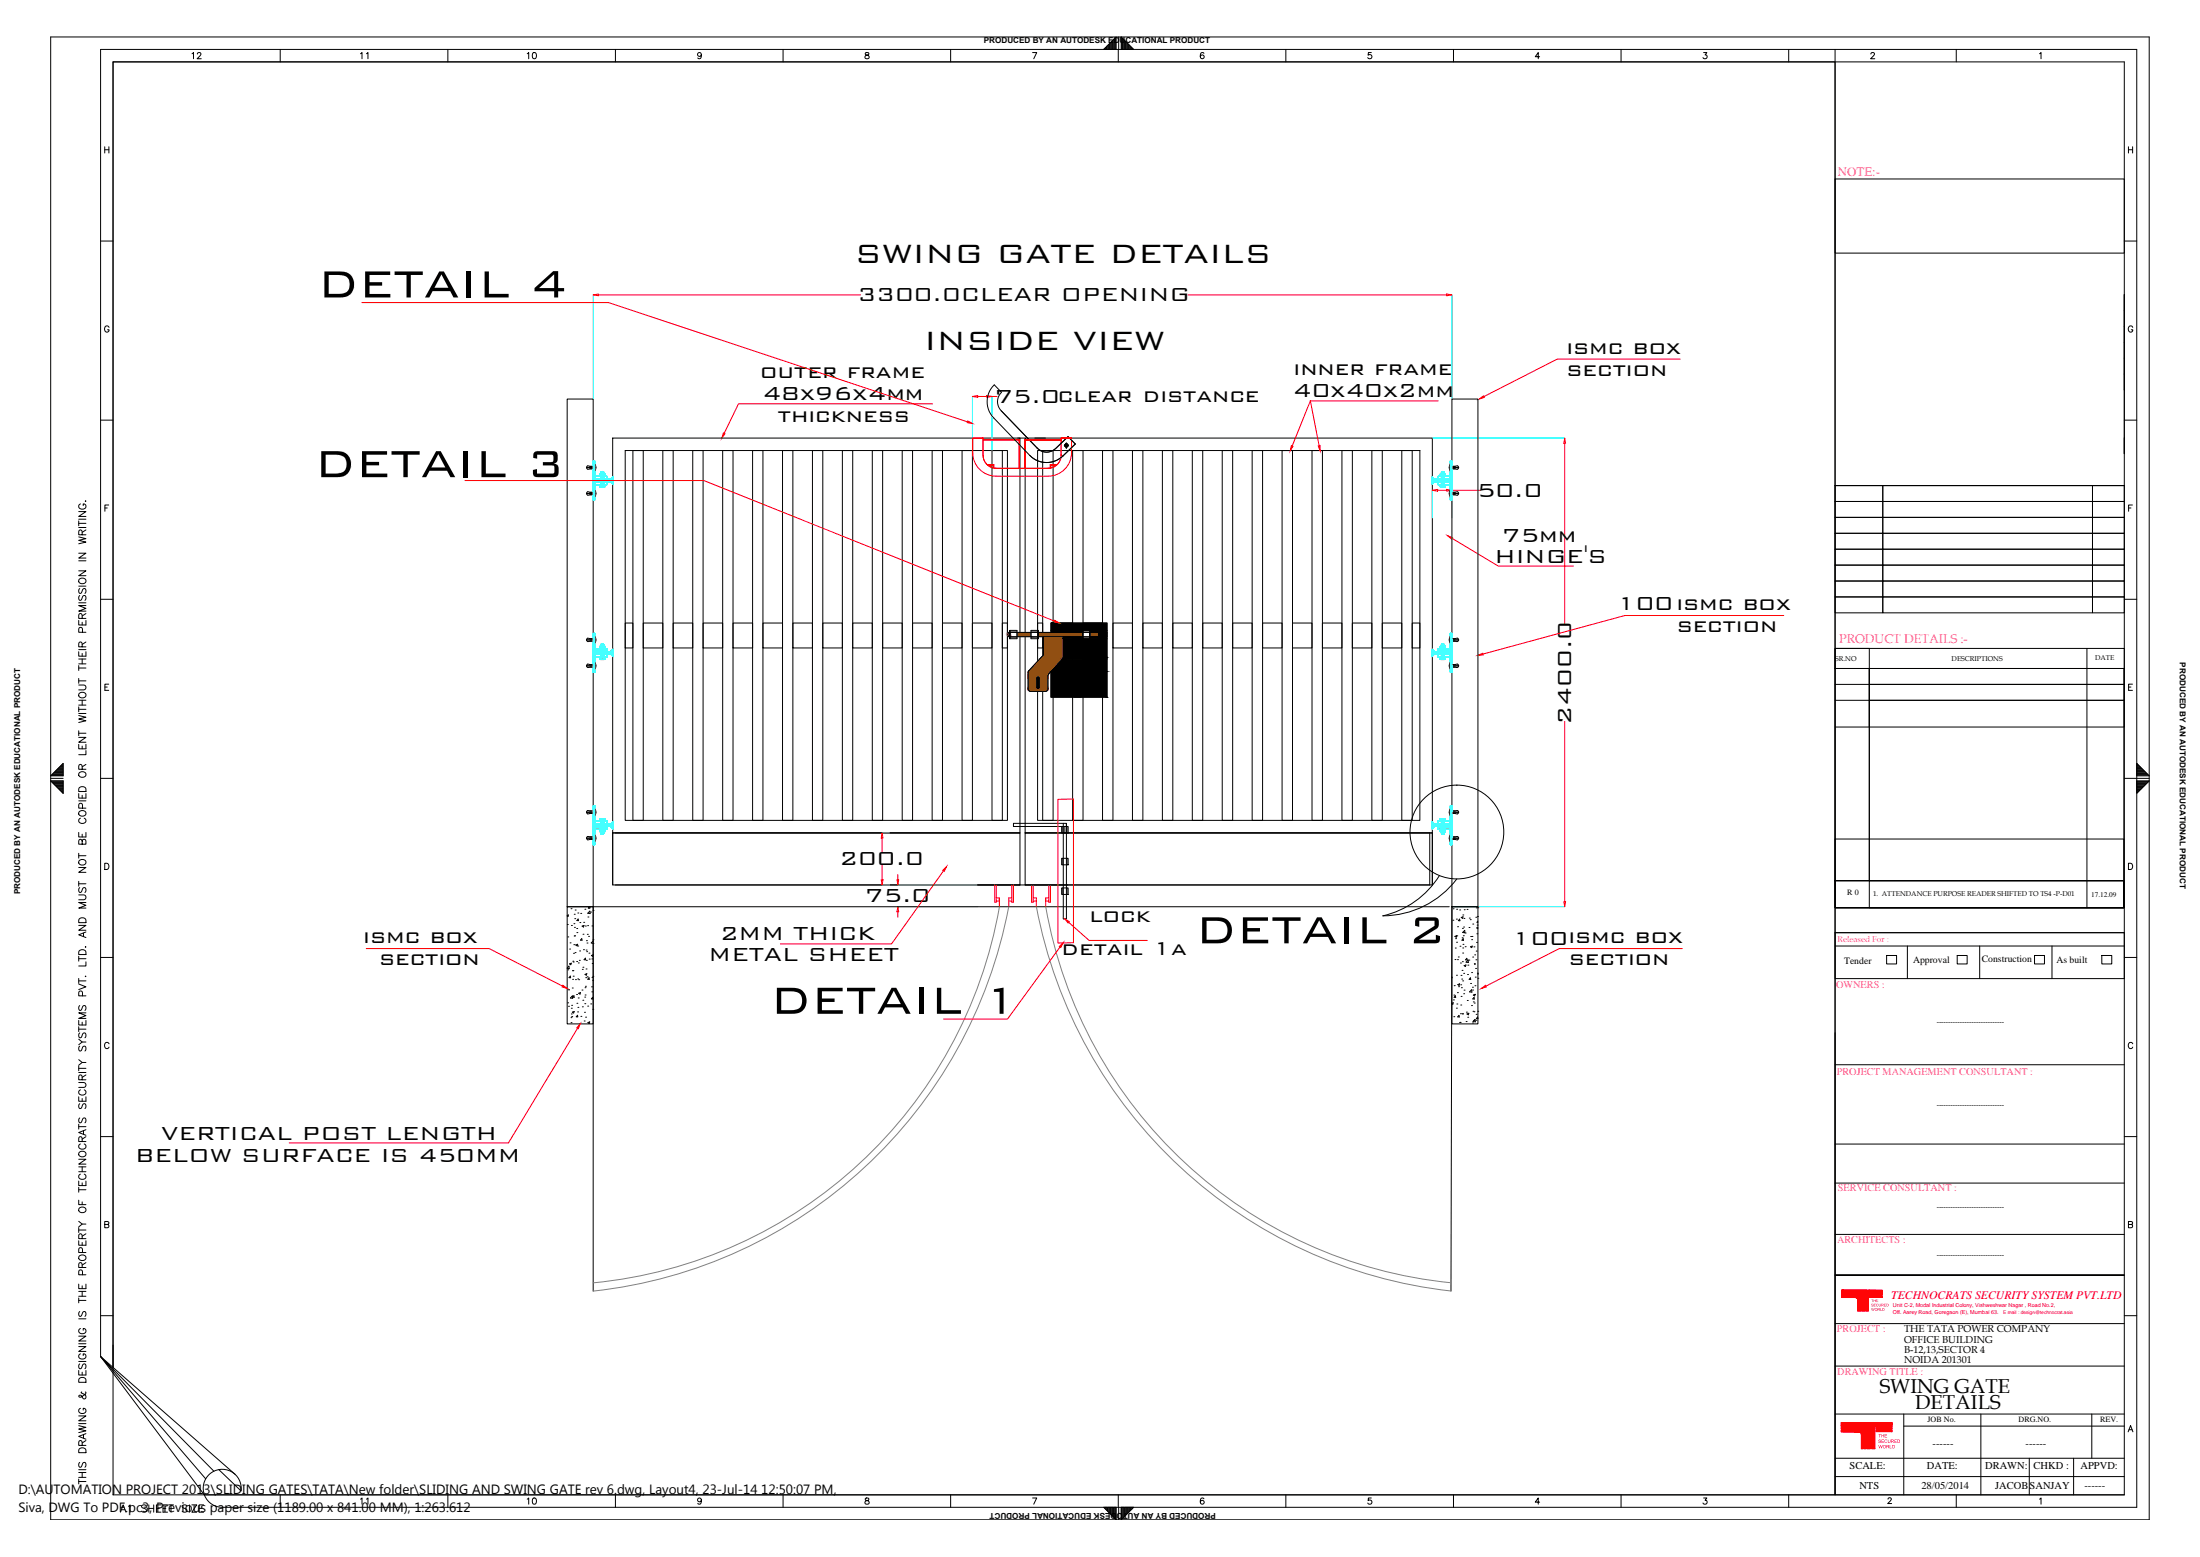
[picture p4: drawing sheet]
<svg xmlns="http://www.w3.org/2000/svg" width="1189mm" height="841mm" viewBox="0 0 1189 841" stroke-linecap="round" stroke-linejoin="round" font-family="sans-serif">
<!-- layer: 0 -->
<path d="M321 159v57M785 159v57M525 214v29M536 214v29M774 237h72M774 265v15M785 265v15M477 450h4M477 478h4M485 478h43M485 490h43M785 490h61" fill="none" stroke="#0ff" stroke-width=".54"/>
<g fill="none" stroke="#f00" stroke-width=".54">
<path d="M321 159h2v1zM323 159h142M642 159h140M782 159h3l-3 1zM196 163h133l194 65M908 194h-67l-39 20M504 218h-105l-8 16M525 214h3v1zM528 214h5M533 214h3l-3 1zM536 214h3M708 217h69"/>
<path d="M708 217l5 24M708 217l-10 24M846 237v2h-1zM846 239v98M251 260h129l190 75M774 265l3-1v1zM777 265h5M782 264l3 1h-3zM785 265h15M785 291l25 15h40M964 332h-86l-77 21M846 390v97"/>
<path d="M572 432h8v77h-8zM477 450v3h-1zM477 453v7M476 475h1v3zM477 467v8M485 475h1l-1 3zM485 472v3M510 470l-28 40h-60M485 490l1 3h-1zM485 493v2M578 498l11 10h31M845 487h1v3z"/>
<path d="M198 512h66l40 21M573 511l-29 39h-34M909 512h-66l-40 21M312 555l-37 62h-119"/>
</g>
<g fill="#f00" stroke="#f00" stroke-width=".54">
<path d="M391 234h1l-2 3z"/>
<path d="M712 241h1v3z"/>
<path d="M698 241h1l-2 3z"/>
<path d="M782 289l3 1-1 1z"/>
<path d="M511 468l-1 3-1-1z"/>
<path d="M799 354l2-1v1z"/>
<path d="M575 496l3 2-1 1z"/>
<path d="M799 216l3-2v1z"/>
<path d="M800 534l3-2v1z"/>
<path d="M304 532l2 2-2-1z"/>
<path d="M572 511l3-2-2 3z"/>
<path d="M523 227l2 2-2-1z"/>
<path d="M314 553l-2 3v-1z"/>
<path d="M570 335l2 2-2-1z"/>
</g>
<g fill="none" stroke="#000" stroke-width=".54">
<path d="M27 20h1134v801h-1134zM605 20v7M606 20l7 7h-7zM104 29l1-1v4M107 29v-1l2 1-2 3h2M151 27v6M195 29l1-1v4M198 29l1-1v4M242 27v6M285 29l1-1v4M288 29a1.5 1.5 0 0 1 2 1 1.5 1.5 0 0 1-2 2v-2zM333 27v6"/>
<path d="M379 29a1 1 0 0 1-1 1 1 1 0 0 1-1-1 1 1 0 0 1 2 0v3l-2-1M423 27v6M468 29a1.9 1.9 0 0 1 2 2h-2a1.9 1.9 0 0 1 2-2h-1zM514 27v6M558 28h2l-1 4M596 27l7-7v7M597 26v1M598 25v2M599 24v3M600 24v3M600 23v4M601 22v5"/>
<path d="M602 22v5M602 21v6M603 20v7M604 27v6M606 20v7M607 21v6M608 22v5M609 23v4M610 24v3M611 25v2M612 26v1M651 29h-1a1.5 1.5 0 0 0-2 1 1.6 1.6 0 0 0 3 1 1.1 1.1 0 0 0-1-1 1.1 1.1 0 0 0-1 1"/>
<path d="M695 27v6M741 28h-2v2a1.2 1.2 0 0 1 2 0 1.2 1.2 0 0 1 0 2 1.2 1.2 0 0 1-2-1M785 27v6M832 31h-2l1-3v4M876 27v6M921 28h1l-1 2a1.1 1.1 0 0 1 1 1 1.1 1.1 0 0 1-2 0M967 27v6M1011 29l1-1 1 1-2 3h2M1057 27v6M1102 29l1-1v4M57 79v4M59 79v4"/>
<path d="M1150 79v4M1152 79v4M57 81h2M992 97h156v40h-156zM1150 81h2M54 130h7M1148 130h7M1148 159v9zM59 177a1.2 1.2 0 0 0-1-1 1.2 1.2 0 0 0-1 1v1a1.2 1.2 0 0 0 1 1 1.2 1.2 0 0 0 1-1h-1M1148 168v8zM1148 176v9zM1153 177a1.2 1.2 0 0 0-2-1 1.2 1.2 0 0 0-1 1v1a1.2 1.2 0 0 0 1 1 1.2 1.2 0 0 0 2-1h-1"/>
<path d="M1148 185v8zM1148 193v9zM306 216h15v274h-15zM785 216h14v274h-14zM1148 202v9zM1148 211v34v-8M54 227h7M331 237h220v213h-220zM541 222l20 20M550 237h4M554 237h220v213h-220zM559 237h6"/>
<path d="M576 239v3M1148 227h7M328 260h3M338 243h206v200h-206zM342 243h6v200h-6zM358 243h6v200h-6zM374 243h6v200h-6zM391 243h5v200h-5zM407 243h5v200h-5zM423 243h5v200h-5zM439 243h6v200h-6zM455 243h6v200h-6z"/>
<path d="M471 243h6v200h-6zM488 243h5v200h-5zM504 243h5v200h-5zM520 243h5v200h-5zM536 243h6v200h-6zM561 242l-20-20a7 7 0 0 1 0-10l-4-4a13 13 0 0 0 0 18l19 20a13 13 0 0 0 18 0M561 242a7 7 0 0 0 9 0l7-6 4 4-7 6M561 243h206v200h-206zM563 243h6v200h-6zM575 241h2M580 243h5v200h-5zM596 243h5v200h-5z"/>
<path d="M612 243h6v200h-6zM628 243h6v200h-6zM644 243h6v200h-6zM660 243h6v200h-6zM677 243h5v200h-5zM693 243h5v200h-5zM709 243h6v200h-6zM725 243h6v200h-6zM741 243h6v200h-6zM758 243h5v200h-5zM774 260h3M43 276h3l-3 3h3"/>
<path d="M43 272a1.5 1.5 0 0 0 0 2 1.5 1.5 0 0 0 1 1h1a1.4 1.4 0 0 0 1-1 1.4 1.4 0 0 0-1-2v1M46 271h.1M57 274h1M59 273h-2v3M992 262h25h-25M992 262h25v9h-25zM992 271h25v8h-25zM992 279h25v9h-25zM1017 262h114h-114M1017 262h114v9h-114zM1017 271h114v8h-114zM1017 279h114v9h-114z"/>
<path d="M1131 262h17h-17M1131 262h17v9h-17zM1131 271h17v8h-17zM1131 279h17v9h-17zM1150 274h2M1152 273h-2v3M43 299h3l-3 2h3M43 290l3 1-3 1 3 1-3 1M43 281v3M43 285h3M43 283h3M43 280h3"/>
<path d="M44 289v-2l-1-1v1v2h3M46 286l-2 2M992 288h25v9h-25zM992 297h25v8h-25zM1017 288h114v9h-114zM1017 297h114v8h-114zM1131 288h17v9h-17zM1131 297h17v8h-17zM43 308h3l-3 3h3M43 317h3M43 303h3M43 318v1v2l1-1 1-2 1 1v2"/>
<path d="M992 305h25v9h-25zM992 314h25v8h-25zM1017 305h114v9h-114zM1017 314h114v8h-114zM1131 305h17v9h-17zM1131 314h17v8h-17zM43 335v3h3v-3M43 326h3M43 322v1v1h1l1-2 1 1v1M44 334v-2h-1v2h3M44 336v2M46 327h-3l3 2-3 1h3"/>
<path d="M46 331l-2 2M54 324h7M338 337h4v13h-4zM348 337h10v13h-10zM364 337h10v13h-10zM380 337h11v13h-11zM396 337h11v13h-11zM412 337h11v13h-11zM428 337h11v13h-11zM445 337h10v13h-10zM461 337h10v13h-10zM477 337h11v13h-11z"/>
<path d="M493 337h11v13h-11zM509 337h11v13h-11zM525 337h11v13h-11zM542 337h2v13h-2zM561 337h2v13h-2zM569 337h11v13h-11zM585 337h11v13h-11zM601 337h11v13h-11zM618 337h10v13h-10zM634 337h10v13h-10zM650 337h10v13h-10zM666 337h11v13h-11z"/>
<path d="M682 337h11v13h-11zM698 337h11v13h-11zM715 337h10v13h-10zM731 337h10v13h-10zM747 337h11v13h-11zM763 337h4v13h-4zM992 322h25v9h-25zM1017 322h114v9h-114zM1131 322h17v9h-17zM1148 324h7M43 352v2h3v-2M43 360v2"/>
<path d="M43 359h3M43 356h3M43 351h3M44 349v-2h-1v2h3M44 353v1M44 356v3M45 342l-1-3h-1v3h3M46 347l-2 1M328 353h3M774 353h3M992 350h156v11h-156zM992 350h18v11h-18z"/>
<path d="M1128 350v140M43 370h2l1 1v1l-3 1M43 366v3M43 378h3M43 368h3M43 361h3M44 378v3M57 371h1M59 370h-2v3h2M992 361h18v115h-18zM1010 361h138v115h-138zM1150 371h2"/>
<path d="M1152 370h-2v3h2M43 398h3l-3 3h3M43 386l3 1-3 1 3 1-3 1M43 382v2M43 395v2M43 396h3M43 385h3M43 383h3M43 381h3M27 419l7-7v7zM28 419h6M28 418h6"/>
<path d="M29 418h5M29 417h5M30 417h4M30 416h4M31 416h3M31 415h3M32 415h2M32 414h2M33 414h1M33 413h1M34 413h.1M43 402v2h3v-2"/>
<path d="M44 416v-3h-1v1v2h3M44 403v1M46 405v3h-3M46 413l-2 1M1155 412l6 7h-6zM1155 419h6M1155 416h3M1155 415h3M1155 415h2M1155 414h2M1155 414h1M1155 413h1"/>
<path d="M1155 413h.1M1155 416h4M1155 417h4M1155 417h5M1155 418h5M1155 418h6M27 420h7M27 422h7v7zM28 422h6M28 423h6M29 423h5M29 424h5"/>
<path d="M30 424h4M30 425h4M31 425h3M31 426h3M32 426h2M32 427h2M33 427h1M33 428h1M34 428h.1M43 429v2h3v-2M43 433h3M43 439a1.8 1.8 0 0 1 2-1 1.8 1.8 0 0 1 1 2 1.9 1.9 0 0 1-2 1 1.9 1.9 0 0 1-1-2z"/>
<path d="M43 426a2.2 2.2 0 0 1 3 0v2h-3zM44 430v1M45 437l-1-3h-1v3h3M54 420h7M1148 420h13M1155 422h6l-6 7zM1155 425h3M1155 424h4M1155 424h5M1155 423h5M1155 422h6M1155 426h3"/>
<path d="M1155 426h2M1155 427h1M1155 428h.1M1155 425h4M43 450v2h3v-2M43 442a1.5 1.5 0 0 0 0 2 1.5 1.5 0 0 0 1 1h1a1.5 1.5 0 0 0 1-1 1.5 1.5 0 0 0 0-2M44 454l1-1 1 1v2h-3v-2h1v2M44 451v1M328 446h3M331 450h220v28h-220zM331 450v28M332 450h219"/>
<path d="M554 450h220v28h-220zM554 450h219v28h-441M574 446h3v4h-3zM574 446v4M575 446h-27v-1h28v1M575 445v51h1v-51M575 446v4M577 446v4M774 446h3M774 450v28M992 453h156v23h-156zM43 469h3l-3 2h3"/>
<path d="M43 461v3M43 476v3M43 477h3M43 462h3M43 479v1v2h1l1-3 1 1v2M57 466h1a1.8 1.8 0 0 1 1 2 1.8 1.8 0 0 1-1 2h-1zM574 464h3v3h-3zM574 480h3v3h-3zM574 464v3M574 480v3M577 464v3M577 480v3"/>
<path d="M992 476v14h156v-14h-156h156v14h-156zM1010 476h138v14h-138zM1150 466h1a1.8 1.8 0 0 1 1 2 1.8 1.8 0 0 1-1 2h-1zM43 500h3l-3 2h3M43 483h2l1 1v2h-3M43 497a2.2 2.2 0 0 1 3 0v1h-3zM46 487h-3l3 2-3 2h3M306 490h15v63h-15zM306 494h1v1h-1M307 499h.1M309 491h.1M309 500h.1"/>
<path d="M310 499h.1M310 494h.1M311 496h.1M311 492h.1M312 493h.1M312 496l1 1h-1zM313 498h.1M314 493h.1M315 498h.1M316 491h.1M318 500h.1M318 495h.1"/>
<path d="M318 491h.1M319 492v2l-1-1zM319 490h-1l1 1v-1M319 493h.1M320 492h.1M321 490h462M321 490v207M785 490h14v63h-14zM785 490l-1 207M785 497h.1M785 491h.1M787 496h.1"/>
<path d="M787 491h.1M789 496v1h-1zM789 492h.1M790 496l1-1-1 1zM790 494h.1M791 496h.1M791 491h.1M793 491h.1M794 496h.1M795 497h.1M796 499h.1M798 495h.1"/>
<path d="M798 490h.1M798 500h.1M799 490h.1M799 498h-1h1M43 517v2M43 518h3M43 514a2.2 2.2 0 0 1 3 0v2h-3zM45 504v2M46 511h.1M46 520v2h-3M46 503l-3 2 3 1M54 517h7"/>
<path d="M307 506h.1M308 513h.1M308 509h.1M310 519h.1M310 520h.1M310 515h.1M310 510h.1M310 506h.1M310 501h.1M311 505h.1M311 515h.1M311 510h1v1z"/>
<path d="M312 519h.1M312 502h.1M312 504h.1M312 511h.1M313 519h.1M313 514h.1M314 507l1 1h-1zM315 500h1l-1 1zM315 505h.1M315 513h.1M316 500h.1M316 518h.1"/>
<path d="M317 513h.1M317 519h.1M317 508h.1M317 514h.1M317 509h.1M317 505h.1M318 506h.1M318 515h.1M318 518h.1M320 516h1l-1 1zM320 518h.1M320 500h.1"/>
<path d="M320 510h.1M320 508h.1M321 508l-2 1 2 1M786 506l1-1v1zM786 518h.1M786 512h.1M787 507h.1M787 509h.1M787 506h.1M788 518h.1M788 501h.1M788 517h.1"/>
<path d="M789 511h.1M790 507h.1M790 519h.1M790 501h.1M790 515h.1M790 512h.1M791 510h.1M791 507v1h-1zM791 505h.1M791 501h.1M792 503v1h-2zM792 504h.1"/>
<path d="M792 511h.1M793 518h-1zM793 519v1h-1zM794 519h.1M794 501h.1M795 511h1l-1 1zM795 506h.1M795 508h.1M796 517h.1M797 511h.1M797 516h.1M798 518h.1"/>
<path d="M798 514h.1M798 509h.1M798 504h.1M799 501h-1l1 1M992 504h156v25h-156zM992 504h156M992 511h156M1020 516h5v5h-5zM1031 511v18M1058 516h5v5h-5zM1070 511v18M1099 516h6v5h-6z"/>
<path d="M1109 511v18M1136 516h5v5h-5zM1148 517h7M43 532l3 1-3 2M43 529v2M43 530h3M45 538l-1-2-1-1v3h3M46 527h.1M306 523l1-1 1 1h-2M307 524h.1M307 534h.1M307 535h.1"/>
<path d="M308 521l1-1-1 1zM308 527v1zM309 538h.1M309 534h.1M309 524h.1M309 538v1h-1zM309 529h.1M310 524h.1M310 527h.1M310 538v1h-1zM311 529h.1M312 537h.1"/>
<path d="M312 529h.1M312 539h.1M313 520h.1M313 529h.1M313 537l1-1-1 1zM314 535h.1M315 524h.1M315 522h.1M316 539h.1M316 534h.1M316 526h1v1zM316 537h.1"/>
<path d="M316 533h.1M317 528h.1M317 523h.1M318 528v1zM320 533h.1M320 536h.1M320 528h.1M320 520h.1M320 530h.1M320 539v1zM320 527h.1M785 528h.1"/>
<path d="M786 537h.1M786 532h.1M786 538l1 1h-1zM787 527h.1M788 536h.1M788 532l1-1-1 1zM788 533h.1M789 520h.1M789 532h.1M790 527h.1M790 538h.1M790 534h.1"/>
<path d="M790 529h.1M790 524h.1M790 530h.1M791 526h.1M791 537h.1M791 535h.1M791 522l1-1v1zM793 526h.1M793 521h.1M795 528v1h-1zM795 531h.1M795 525h.1"/>
<path d="M795 535v1h-1zM796 533h.1M796 535h.1M796 537h1v1zM797 539v1h-1zM797 521h.1M797 537h.1M797 532h.1M797 528h.1M797 523h.1M798 526h.1M799 528h.1"/>
<path d="M43 551v3h3v-3M43 555v2M43 556h3M43 558v2h1l1-2h1v1v2M43 543v1v2l1-1 1-2 1 1v2M44 552v2M46 547h-3l3 2-3 1h3M307 542h.1M307 544h.1M309 552h.1M309 550h.1M309 548h.1"/>
<path d="M309 545h.1M309 543h.1M309 549h.1M309 547l1-1v1zM312 542h.1M312 548v1h-1zM312 547h.1M312 544h.1M314 549h.1M315 544h.1M315 540h.1M316 552h.1"/>
<path d="M316 547h.1M316 542h.1M316 549h.1M318 543h.1M318 552h1l-1 1zM319 542h.1M320 545h.1M785 542h.1M785 540h.1M786 549h.1M787 545h.1M787 542h.1"/>
<path d="M788 548l1 1h-1zM789 552h.1M789 548h.1M789 543h.1M790 548h.1M792 552h.1M792 547h.1M793 548l1-1-1 1zM793 540h.1M793 549h.1M795 543h.1M796 553h.1"/>
<path d="M796 546h.1M796 541h.1M796 551h.1M797 547h.1M797 542h.1M797 551v1h-1zM798 551h.1M798 548h.1M798 549l1 1h-1zM799 546h.1M992 558v249h156M43 576v2"/>
<path d="M43 579h3M43 577h3M43 572l1 2M43 561l1 2M43 565v1v2l1-1 1-2h1v3M46 574h-2l-1 1M46 563h-2l-1 1M59 564a1.3 1.3 0 0 0-1-1 1.3 1.3 0 0 0-1 1v1a1.2 1.2 0 0 0 1 1 1.2 1.2 0 0 0 1 0M992 575h156M1153 564a1.3 1.3 0 0 0-2-1 1.3 1.3 0 0 0-1 1v1a1.2 1.2 0 0 0 1 1 1.2 1.2 0 0 0 2 0M43 592v3h3v-3M43 585h2l1 1v1h-3"/>
<path d="M43 596v2l1 1 1-2 1-1v1v2M43 589a1.5 1.5 0 0 0 0 1 1.5 1.5 0 0 0 1 2h1a1.5 1.5 0 0 0 1-2 1.5 1.5 0 0 0 0-1M44 583v-2h-1v2h3M44 593v2M46 581l-2 1M43 607v3M43 609h3M43 604v1v1h1l1-2 1 1v1M43 618a1.4 1.4 0 0 0 0 2 1.4 1.4 0 0 0 1 1h1a1.4 1.4 0 0 0 1-1 1.4 1.4 0 0 0 0-2M44 617v-3h-1v3h3M45 611v2M46 610l-3 2 3 1"/>
<path d="M46 614l-2 1M54 614h7M992 618h156M1148 614h7M43 638v2h3v-2M43 626h3l-3 3h3M43 633h3M43 630h3M43 634a1.4 1.4 0 0 0 0 2 1.4 1.4 0 0 0 1 1h1a1.4 1.4 0 0 0 1-1 1.4 1.4 0 0 0 0-2M44 630v3M44 639v1M992 639h156"/>
<path d="M43 648v3h3M43 641v3M43 660l1 1M43 643h3M44 649v2M43 670v3h3v-3M43 663v3M43 664h3M44 669v-2l-1-1v1v2h3M44 671v2M45 677l-1-3h-1v3h3M46 661h-2l-1 2"/>
<path d="M46 666l-2 2M57 661h2v-1h-2v3h2v-1l-1-1M992 667h156M1150 661h2v-1h-2v3h2v-1v-1M43 694v2h3v-2M43 698h3M44 685v-3h-1v3h3M44 695v1M44 698v2M45 689l-1-3h-1v3h3M46 682l-2 1M1148 689h-156h156"/>
<path d="M43 701v3M43 712h3M43 702h3M43 700h3M43 708v1v2h1l1-3 1 1v2M43 718a1.4 1.4 0 0 0 0 1 1.4 1.4 0 0 0 1 1h1a1.4 1.4 0 0 0 1-1 1.4 1.4 0 0 0-1-1v1M54 711h7M992 715h156M1148 711h7M43 727h3l-3 3h3M43 722h3l-3 2h3M43 735h3"/>
<path d="M43 726h3M43 737v1v1h1l1-2 1 1v1M43 731a1.4 1.4 0 0 0 0 2 1.4 1.4 0 0 0 1 1h1a1.4 1.4 0 0 0 1-1 1.4 1.4 0 0 0-1-2v1M54 733v-706h1101v787h-1035a10 10 0 0 1-10-10 10 10 0 0 1 11-10 10 10 0 0 1 9 11l-12-11M61 739v-706h1087v774M992 738h156M43 740v3h3v-3M43 745a2.2 2.2 0 0 1 3 0v2h-3zM44 752a2.4 2.4 0 0 1 2 3h-1l-2-1 1 1 2-2v-1M44 741v2M43 770l3 1-3 1 3 1-3 1M43 765h3l-3 2h3"/>
<path d="M43 769h3M43 761a1.4 1.4 0 0 0 0 1 1.4 1.4 0 0 0 1 2h1a1.4 1.4 0 0 0 1-2 1.4 1.4 0 0 0-1-1v1M45 775v2M46 774l-3 2 3 1M46 778l-2 1M992 764h156M1029 770h119M1029 764v43M1070 764v43M1130 764v24M1150 773l1-3 2 3M1151 772h1"/>
<path d="M43 799v3M43 798h3M43 795h3M43 794h3M43 790v1v2l1-1 1-2 1 1v2M43 782h3v3h-3zM44 781v-3h-1v1v2h3M44 795v3M116 795l-62-62 57 66M127 796l-73-63 56 74h1038M992 788h156M992 798h156"/>
<path d="M1097 788v19M1121 788v19M43 800h3M65 817l2-4 1 4M66 815h2M69 814l1-1v4M79 813h-1h-2l1 1 2 2-1 1-2-1M80 813v4M80 815h3M83 813v4M85 815h1M87 813h-2v4h2"/>
<path d="M88 815h2M91 813h-3v4h3M91 813h3M92 813v4M101 813h-1h-2l1 1 2 2-1 1-2-1M102 813v4M104 813h2l-2 4h2M108 815h1M110 813h-2v4h2M151 807v7M195 810l1-1v3M198 810l1-1v3"/>
<path d="M242 807v7M285 810l1-1v3M288 809a1.5 1.5 0 0 1 2 2 1.5 1.5 0 0 1-2 1v-1zM333 807v7M379 810a1 1 0 0 1-1 1 1 1 0 0 1-1-1 1 1 0 0 1 2 0v2h-2M423 807v7M468 809v1a1.9 1.9 0 0 1 2 2h-2a1.4 1.4 0 0 1 0-1 1.4 1.4 0 0 1 1-1v-1zM514 807v7M558 809h2l-1 3M596 814l7 7v-7M597 814v1M598 814v1"/>
<path d="M598 814v2M599 814v3M600 814v3M600 814v4M601 814v5M602 814v5M602 814v6M603 814v7M604 807v7M605 814v7M606 814h7l-7 7zM606 814v7"/>
<path d="M606 814v6M607 814v6M608 814v5M608 814v4M609 814v4M610 814v3M610 814v2M611 814v2M612 814v1M612 814h.1M651 810l-1-1a1.5 1.5 0 0 0-2 2 1.6 1.6 0 0 0 3 1 1.1 1.1 0 0 0-1-2 1.1 1.1 0 0 0-1 1M695 807v7"/>
<path d="M741 809h-2v2a1.2 1.2 0 0 1 2 0 1.2 1.2 0 0 1 0 1 1.2 1.2 0 0 1-2 0M785 807v7M832 811h-2l1-2v3M876 807v7M921 809h1l-1 1a1.1 1.1 0 0 1 1 2 1.1 1.1 0 0 1-2 0M967 807v7M1020 810l1-1 1 1-2 2h2M1057 807v7M1102 810l1-1v3"/>
<circle cx="576" cy="241" r=".9"/>
<circle cx="44" cy="314" r="1.8"/>
<circle cx="44" cy="375" r="1.8"/>
<circle cx="44" cy="418" r="1.8"/>
<circle cx="44" cy="466" r="1.8"/>
<circle cx="44" cy="623" r="1.8"/>
<circle cx="44" cy="654" r="1.8"/>
<circle cx="44" cy="679" r="1.8"/>
</g>
<!-- layer: a-text -->
<g fill="none" stroke="#000" stroke-width=".54">
<path d="M545 344h48M545 344v-1v-1h48l1 1-1 1M546 345v-4v4M546 341h4v4h-4M546 344h4M546 341h4M557 344h4M557 341h4M561 345v-4v4M561 341h-4v4h4M563 354l-7 9v9l1 1h8M564 344v9"/>
<path d="M564 353v1M568 342v-5h30v40h-30v-14M575 344v12l-9 9v7M585 344h4M585 341h4M589 345v-4v4M589 341h-4v4h4M560 366h2v5a.7 .7 0 0 1-1 1 .7 .7 0 0 1-1-1zM560 366h1v6h-1zM560 371h1M560 367h1M561 372v-6v6"/>
<path d="M566 372l-1 1M581 377h3"/>
</g>
<g fill="#954a00" stroke="#954a00" stroke-width=".54">
<path d="M589 342h5zM589 342h5z"/>
<path d="M545 342h1zM545 342h1z"/>
<path d="M589 342v1h5zM589 342h5v1z"/>
<path d="M545 342v1h1zM545 342h1v1z"/>
<path d="M589 343h5zM589 343h5z"/>
<path d="M545 343h1zM545 343h1z"/>
<path d="M589 343h5zM589 343h5z"/>
<path d="M545 343h1zM545 343h1z"/>
<path d="M589 343v1h4zM589 343h5l-1 1z"/>
<path d="M561 342v2h24zM561 342h24v2z"/>
<path d="M550 342v2h7zM550 342h7v2z"/>
<path d="M545 343l1 1zM545 343l1 1z"/>
<path d="M564 344v9h11zM564 344h11v9z"/>
<path d="M564 353v1h11zM564 353h11v1z"/>
<path d="M564 354h-1h12zM564 354h11z"/>
<path d="M563 354v1h12zM563 354h12v1z"/>
<path d="M562 356h13l-12-1zM563 355h12v1z"/>
<path d="M562 356h12zM562 356h13h-1z"/>
<path d="M562 356l-6 6h12zM562 356h12l-6 6z"/>
<path d="M556 362v1h12zM556 362h12v1z"/>
<path d="M556 363h11zM556 363h12h-1z"/>
<path d="M556 363v1h11zM556 363h11v1z"/>
<path d="M556 364v1h10zM556 364h11l-1 1z"/>
<path d="M556 365h10zM556 365h10z"/>
<path d="M556 365v1h10zM556 365h10v1z"/>
<path d="M561 366h5zM561 366h5z"/>
<path d="M556 366h5zM556 366h5z"/>
<path d="M561 366h5zM561 366h5z"/>
<path d="M556 366h4zM556 366h5z"/>
<path d="M562 366h4zM562 366h4z"/>
<path d="M556 366h4zM556 366h4z"/>
<path d="M562 366v5h4zM562 366h4v5z"/>
<path d="M556 366v5h4zM556 366h4v5z"/>
<path d="M562 371l4 1zM562 371l4 1z"/>
<path d="M560 366v6h1zM560 366h1v6z"/>
<path d="M556 371l4 1zM556 371l4 1z"/>
<path d="M562 372h4zM562 372h4z"/>
<path d="M556 372h5zM556 372h5z"/>
<path d="M561 372h5zM561 372h5z"/>
<path d="M556 372h5zM556 372h5z"/>
<path d="M556 372h10zM556 372h10z"/>
<path d="M556 372h10zM556 372h10z"/>
<path d="M556 372l10 1zM556 372h10z"/>
<path d="M556 373h10zM556 373h10z"/>
<path d="M556 373h9zM556 373h10z"/>
<path d="M557 373h8zM557 373h8z"/>
</g>
<g fill="#000" stroke="#000" stroke-width=".54">
<path d="M568 337v4h30zM568 337h30v4z"/>
<path d="M568 341v1h17zM568 341h17v1z"/>
<path d="M575 356h-1h24zM575 356h23z"/>
<path d="M575 355v1h23zM575 355h23v1z"/>
<path d="M575 344v1h10zM575 344h10v1z"/>
<path d="M575 345v10h23zM575 345h23v10z"/>
<path d="M589 341v1h9zM589 341h9v1z"/>
<path d="M589 344v1h9zM589 344h9v1z"/>
<path d="M594 343l-1 1h5zM594 343h4v1z"/>
<path d="M593 342h5zM593 342h5z"/>
<path d="M594 343h4zM594 343h4z"/>
<path d="M594 342v1h4zM594 342h4v1z"/>
<path d="M594 343h4zM594 343h4z"/>
<path d="M574 356l-6 7h30zM574 356h24v7z"/>
<path d="M568 363v14h30zM568 363h30v14z"/>
</g>
<path d="M538 478v9v-9M547 478v9h1v-9M557 478v9h1v-9M567 478v9h1v-9M538 485h2v2h-2M540 485v5M545 487h2M547 485h-2v5M558 485h2v5M558 487h2M565 485v5M567 485h-2v2h2" fill="none" stroke="#f00" stroke-width=".54"/>
<!-- layer: 0 -->
<path d="M540 490a247 247 0 0 1-219 203M545 490a257 257 0 0 1-224 207M560 490a257 257 0 0 0 224 207M565 490a247 247 0 0 0 219 203" fill="none" stroke="#808080" stroke-width=".54"/>
<!-- layer: DIM -->
<path d="M531 237h20v16M531 238h20v15M573 237h-19v16M573 238h-19v15M533 251h4v2M534 252h3v1M571 252h-3v1M571 251h-3v2" fill="none" stroke="#f00" stroke-width=".54"/>
<!-- layer: gate -->
<path d="M573 237h6M579 237h-6v9M579 237v9M526 246v-9h5v9M526 245a13 13 0 0 0 12 12h28a13 13 0 0 0 13-12M531 246a7 7 0 0 0 7 7h28a7 7 0 0 0 7-7" fill="none" stroke="#f00" stroke-width=".54"/>
<!-- layer: GRANITE -->
<path d="M319 253h2M785 253h1M319 346h2M785 346h1M319 453h2M785 453h1" fill="none" stroke="#dd6e00" stroke-width=".54"/>
<!-- layer: STEEL -->
<g fill="none" stroke="#0ff" stroke-width=".54">
<path d="M321 249v21zM321 260h10M321 257h6M321 259h10M323 259v1h8M324 256v1h4M324 256v1h4v2M324 256v1M324 256h1M324 256h3M325 255v1M325 256v7"/>
<path d="M325 255h1M325 256h1M325 255h.1M326 255v7M326 255l-1 1 1-1M326 255v1M326 256v7M327 256v1M327 256h-1M331 258v4M331 258l-1 1M774 260h10"/>
<path d="M774 258v4M774 258l1 1M778 257h6M779 256h2M779 255h1M779 255v1M779 256v7M779 255l1 1M779 256h-1v1M779 256h.1M779 255l1 1v-1M780 255v7"/>
<path d="M780 255h.1M780 255v1M780 256v7M780 256h-1M781 256v1h-4M781 256v1h-4v2M781 256v1M781 256h-1M782 259v1h-8M784 249h1v21h-1zM784 259h-10M321 260h7v2h-7"/>
<path d="M324 262v1h1M324 263h3M326 263h1M326 263h-1M327 262v1M330 260l1 1M331 260v-1v1M774 260v-1v1M775 260l-1 1M778 262v1h1M779 263h2M779 263h1"/>
<path d="M781 262v1h-1M784 260h-7v2h7M321 342v21zM321 353h10M321 342v21M321 354h7v1h-7M321 350h6M324 355v1h1M324 349v1M324 356h3M324 349h3M325 348v1"/>
<path d="M325 349v7M325 348h1M325 349h1M325 349h-1v1h4v2h-7M325 348h.1M326 348v7M326 348l-1 1M326 349h.1M326 348v1M326 349v7M326 356h1M326 356h-1"/>
<path d="M327 349v1M327 355v1M327 349h-1M330 353l1 1M331 353v-1v1M331 352h-8v1h8M331 351v4M331 351l-1 1 1-1M774 353v-1v1M774 353h10M774 352h8v1h-8M774 351v4"/>
<path d="M774 351l1 1-1-1M775 353l-1 1M778 355v1h1M778 350h6M779 356h2M779 349h2M779 348h1M779 348v1M779 349v7M779 348l1 1M779 356h1M779 349h-1v1"/>
<path d="M780 348v7M780 348h.1M780 348v1M780 349v7M780 349v-1v1M780 349h1v1h-4v2h7M780 349h-1M781 355v1h-1M781 349v1M784 342h1v21h-1M784 342h1v21h-1zM784 354h-7v1h7"/>
<path d="M784 342v21M321 435v21zM784 435h1v21h-1zM321 446h10M321 447h7v1h-4v1h1M321 443h7v2M321 445h7M321 448h6M321 445h10M323 445v1h8M324 448v1h1M324 442h3"/>
<path d="M324 449h3M325 442v7M325 449v1M325 450h1M325 450h.1M325 442h1M325 442h-1v1M325 449l1 1M326 443v8M326 449v1M326 442v7M326 450h.1"/>
<path d="M326 449h1M326 449h-1M327 442v1M327 448v1M327 442h-1M330 446l1 1M331 445v1v-1M331 444v4M331 444l-1 1M774 445v1v-1M774 446h10M774 444v4"/>
<path d="M774 444l1 1M775 446l-1 1M777 445h7M778 448v1h1M778 448h6M779 442h2M779 449h2M779 442v7M779 449h1M779 442h-1v1M779 449h-1M779 449v1"/>
<path d="M779 450l1-1-1 1M780 450h.1M780 443v8M780 449l-1 1M780 449v1h-1M780 442v7M780 442h1v1M780 442h-1M781 448v1h-1M782 445v1h-8M784 447h-7v1h4v1h-1M784 443h-7v2"/>
<path d="M784 445h-10"/>
</g>
<g fill="#0ff" stroke="#0ff" stroke-width=".54">
<path d="M331 258v1h-1z"/>
<path d="M330 260h1v1z"/>
<path d="M331 351v1h-1z"/>
<path d="M330 353h1v1z"/>
<path d="M330 446h1v1z"/>
<path d="M331 444v1h-1z"/>
<path d="M774 258l1 1h-1z"/>
<path d="M774 260h1l-1 1z"/>
<path d="M774 351l1 1h-1z"/>
<path d="M774 353h1l-1 1z"/>
<path d="M774 446h1l-1 1z"/>
<path d="M774 444l1 1h-1z"/>
</g>
<!-- layer: elevation -->
<g fill="none" stroke="#000" stroke-width=".54">
<path d="M318 252h3M321 253h-3M784 253h4M788 252h-4M318 266h3M321 267h-3M784 267h4M788 266h-4M318 345h3M318 359h3M321 346l-3 1M784 346l4 1"/>
<path d="M788 345h-4M788 359h-4M321 360l-3 1M784 360l4 1M318 438h3M321 439l-3 1M784 439l4 1M788 438h-4M318 452h3M321 453l-3 1M784 453l4 1M788 452h-4"/>
</g>
<!-- layer: metal -->
<g fill="none" stroke="#000" stroke-width=".54">
<path d="M317 253h5M318 252a1 1 0 0 0-1 1 1 1 0 0 0 1 0M319 252h2M319 253h2M321 254l1-2-1-1v4M783 253h5M784 254l-1-2 1-1v4M784 252h2M784 253h2M788 252a1 1 0 0 1 0 1M317 267h5M318 266a1 1 0 0 0-1 1 1 1 0 0 0 1 0"/>
<path d="M319 267h2M319 266h2M321 265l1 1-1 3zM783 267h5M784 265v4l-1-3zM784 267h2M784 266h2M788 266a1 1 0 0 1 0 1M317 346h5M317 360h5M318 359a1 1 0 0 0-1 1 1 1 0 0 0 1 1M318 345a1 1 0 0 0-1 1 1 1 0 0 0 1 1"/>
<path d="M319 345h2M319 346h2M319 359h2M321 344l1 1-1 3zM321 358l1 1-1 3v-4M783 346h5M783 360h5M784 344v4l-1-3zM784 358l-1 1 1 3v-4M784 345h2M784 346h2M784 359h2"/>
<path d="M788 345a1 1 0 0 1 0 1 1 1 0 0 1 0 1M788 359a1 1 0 0 1 0 1 1 1 0 0 1 0 1M319 360h2M784 360h2M317 439h5M318 438a1 1 0 0 0-1 1 1 1 0 0 0 1 1M319 438h2M319 439h2M321 437l1 1-1 3zM783 439h5M784 437v4l-1-3zM784 438h2"/>
<path d="M784 439h2M788 438a1 1 0 0 1 0 1 1 1 0 0 1 0 1M317 453h5M318 452a1 1 0 0 0-1 1 1 1 0 0 0 1 1M319 453h2M319 452h2M321 451l1 1-1 3zM783 453h5M784 451v4l-1-3zM784 453h2M784 452h2M788 452a1 1 0 0 1 0 1 1 1 0 0 1 0 1"/>
</g>
<!-- layer: DETAIL -->
<g fill="none" stroke="#000" stroke-width=".54">
<path d="M778 473a49 49 0 0 1-31 22M787 475a50 50 0 0 1-40 20"/>
<circle cx="787" cy="449" r="25"/>
</g>
<!-- layer: DIM -->
<g fill="#000">
<path d="M213 147h15v2h-6v12h-2v-12h-7zM197 147h14v2h-11v3h7v2h-7v5h11v2h-14zM252 147h3v14h-3zM262 147h2v12h11v2h-13zM196 244h13v2h-11v3h7v2h-7v5h11v2h-13zM212 244h15v2h-7v12h-2v-12h-6zM251 244h2v14h-2zM260 244h3v12h10v2h-13zM289 244h2h7a2.4 2.4 0 0 1 3 2v2a2.3 2.3 0 0 1-2 2 2.6 2.6 0 0 1 3 3v2a2.6 2.6 0 0 1-3 3h-8a2.3 2.3 0 0 1-3-3v-1l2-1v3h9l1-1-1-3-6-1v-1l6-1v-3h-9v2l-2-1zM688 495h15v2h-7v13h-2v-13h-6zM765 496l2-1h8a2.3 2.3 0 0 1 3 3l-1 2v1l-10 7h9v-3l2 1v1a2.4 2.4 0 0 1-3 3h-11l1-3 10-7v-3h-8v4l-2-1zM672 495h13v2h-11v4h7v2h-7v5h11v2h-13z"/>
<path d="M727 495h2v15h-2zM736 495h3v13h10v2h-13z"/>
<path d="M178 149v10h7l3-2 1-4-1-2-1-1-3-1zM175 147h11l3 1 2 2v3v3l-1 3-2 1-2 1h-11z"/>
<path d="M239 148l-4 7h7zM237 147h3l8 14h-3l-2-4h-9l-2 4h-2z"/>
<path d="M291 156h8v-8zM289 156l10-10h3v10h3v1h-3v4h-3v-4h-10z"/>
<path d="M176 246v10h7l3-2 1-4-1-3-3-1zM174 244h10l3 1 2 2 1 3-1 3-1 3-2 1-2 1h-10z"/>
<path d="M237 245l-4 8h8zM236 244h2l8 14h-3l-1-4h-10l-2 4h-2z"/>
<path d="M652 497v11l7-1 3-1 1-4-1-3-3-2zM650 495l10 1 3 1 2 2 1 2-1 4-1 2-2 2h-2l-10 1z"/>
<path d="M713 497l-4 7h8zM712 495h2l8 15h-3l-1-4h-10l-2 4h-2z"/>
</g>
<!-- layer: co.text name -->
<g fill="#f00" stroke="#f00" stroke-width=".54">
<path d="M995 769h17zM995 769h17z"/>
<path d="M1013 769h9zM1013 769h9z"/>
<path d="M995 769h18zM995 769h18z"/>
<path d="M1014 769h8zM1014 769h8z"/>
<path d="M1014 769h8zM1014 769h8z"/>
<path d="M995 769h18zM995 769h18z"/>
<path d="M995 769h18zM995 769h18z"/>
<path d="M1010 769h3zM1010 769h3z"/>
<path d="M1014 769h8zM1014 769h8z"/>
<path d="M1011 769l2 1zM1011 769l2 1z"/>
<path d="M1011 770h2zM1011 770h2z"/>
<path d="M995 770h15zM995 770h15z"/>
<path d="M1011 770h2zM1011 770h2z"/>
<path d="M995 770h15zM995 770h15z"/>
<path d="M1011 770h2zM1011 770h2z"/>
<path d="M995 770h16zM995 770h16z"/>
<path d="M995 770l16 1zM995 770l16 1z"/>
<path d="M1014 770v1h8zM1014 770h8v1z"/>
<path d="M1008 771h3zM1008 771h3z"/>
<path d="M1008 771h3zM1008 771h3z"/>
<path d="M1009 771h2zM1009 771h2z"/>
<path d="M995 771h13zM995 771h13z"/>
<path d="M1009 771h2zM1009 771h2z"/>
<path d="M995 771h13zM995 771h13z"/>
<path d="M1009 771l2 1zM1009 771h2v1z"/>
<path d="M995 771l13 1zM995 771l13 1z"/>
<path d="M1014 771v1h8zM1014 771h8v1z"/>
<path d="M995 772h13zM995 772h13z"/>
<path d="M1006 772h2zM1006 772h2z"/>
<path d="M1007 772h1zM1007 772h1z"/>
<path d="M1007 772h1zM1007 772h1z"/>
<path d="M1007 772l1 1zM1007 772l1 1z"/>
<path d="M995 773h11zM995 773h11z"/>
<path d="M995 773h11zM995 773h11z"/>
<path d="M1007 773h1zM1007 773h1z"/>
<path d="M995 773h12zM995 773h12z"/>
<path d="M1014 772v1h8zM1014 772h8v1z"/>
<path d="M995 773h12zM995 773h12z"/>
<path d="M1005 773l2 1zM1005 773l2 1z"/>
<path d="M1005 774h2zM1005 774h2z"/>
<path d="M1005 774h2zM1005 774h2z"/>
<path d="M1006 774h1zM1006 774h1z"/>
<path d="M1006 774l1 1zM1006 774l1 1z"/>
<path d="M1011 770v13h2zM1011 770h2v13z"/>
<path d="M1009 772v11h2zM1009 772h2v11z"/>
<path d="M1007 773v10h1zM1007 773h1v10z"/>
<path d="M1006 775v8h1zM1006 775h1v8z"/>
</g>
<path d="M995 769h18v1v13h-2v-13v-1h-16zM995 770h15l1 1v12h-2v-12h-14zM1006 774l-1-1h-10h11l1 1v9h-1v-8M1007 771l1 1v11h-1v-10v-1h-12v-1h12M1013 768l1 1h8h-9M1014 770h8v1h-8zM1014 771h8v1h-8zM1014 772h8v1h-8z" fill="none" stroke="#f00" stroke-width=".54"/>
<g fill="#f00">
<path d="M1015 775h1v1v-1z"/>
<path d="M1017 775h1v1h-1z"/>
<path d="M1018 775h2h-1h1l-1 1h1h-2z"/>
<path d="M1015 778h1h-1l1 1h-1h1z"/>
<path d="M1017 778h1h-1h1l-1 1h1h-1z"/>
<path d="M1020 778l1 1 1-1-1 1h-1z"/>
<path d="M1024 778h1h-1h1l-1 1h1h-1z"/>
<path d="M1015 781l1 1v-1l1 1v-1v1l-1-1v1z"/>
<path d="M1021 781v1h1h-1z"/>
<path d="M1022 778h1v1h-1zM1022 778h1z"/>
<path d="M1025 778h2l-1 1h-1zM1026 778v1v-1z"/>
<path d="M1017 781a1 1 0 0 1 2 0 1 1 0 0 1-2 0zM1018 781a.7 .7 0 0 0 1 0 .7 .7 0 0 0-1 0z"/>
<path d="M1019 781h2l-1 1h1h-1h-1zM1020 781h1z"/>
<path d="M1023 781h1v1h-1zM1023 781v1l1-1z"/>
<circle cx="1019" cy="778" r=".7"/>
</g>
<g fill="#f00" stroke="#f00" stroke-width=".54">
<path d="M995 697h14zM995 697h14z"/>
<path d="M1010 697h7zM1010 697h7z"/>
<path d="M995 697h14zM995 697h14z"/>
<path d="M1010 697h7zM1010 697h7z"/>
<path d="M995 697h15zM995 697h15z"/>
<path d="M995 697l15 1zM995 697l15 1z"/>
<path d="M1007 698h3zM1007 698h3z"/>
<path d="M1010 697l7 1zM1010 697l7 1z"/>
<path d="M1008 698h2zM1008 698h2z"/>
<path d="M1008 698h2zM1008 698h2z"/>
<path d="M995 698h12zM995 698h12z"/>
<path d="M1008 698h2zM1008 698h2z"/>
<path d="M995 698h12zM995 698h12z"/>
<path d="M1008 698h2zM1008 698h2z"/>
<path d="M995 698h13zM995 698h13z"/>
<path d="M995 698l13 1zM995 698l13 1z"/>
<path d="M1010 698v1h7zM1010 698h7v1z"/>
<path d="M1006 699h2zM1006 699h2z"/>
<path d="M1006 699h2zM1006 699h2z"/>
<path d="M1006 699h2zM1006 699h2z"/>
<path d="M995 699h10zM995 699h10z"/>
<path d="M1006 699h2zM1006 699h2z"/>
<path d="M995 699h11zM995 699h11z"/>
<path d="M1006 699h2zM1006 699h2z"/>
<path d="M995 699l11 1zM995 699l11 1z"/>
<path d="M1010 699v1h7zM1010 699h7v1z"/>
<path d="M995 700h11zM995 700h11z"/>
<path d="M1004 700h2zM1004 700h2z"/>
<path d="M1004 700h2zM1004 700h2z"/>
<path d="M1005 700h1zM1005 700h1z"/>
<path d="M1005 700h1zM1005 700h1z"/>
<path d="M995 700h9zM995 700h9z"/>
<path d="M995 700h9zM995 700h9z"/>
<path d="M1005 700l1 1zM1005 700l1 1z"/>
<path d="M995 700l9 1zM995 700l9 1z"/>
<path d="M1010 700v1h7zM1010 700h7v1z"/>
<path d="M995 701h9zM995 701h9z"/>
<path d="M1003 701h1zM1003 701h1z"/>
<path d="M1003 701h1zM1003 701h1z"/>
<path d="M1004 701v1zM1004 701v1z"/>
<path d="M1008 698v10h2zM1008 698h2v10z"/>
<path d="M1006 699v9h2zM1006 699h2v9z"/>
<path d="M1005 701v7h1zM1005 701h1v7z"/>
<path d="M1004 702v6zM1004 702v6z"/>
</g>
<path d="M995 697h14l1 11h-2v-10h-13zM995 698h12l1 10h-2v-9h-11zM1010 697h7v1h-7zM1010 698h7v1h-7zM1010 699h7v1h-7zM995 700h9v8v-7h-9zM1005 700h-1h-9v-1h11v9h-1v-7M1010 700h7v1h-7z" fill="none" stroke="#f00" stroke-width=".54"/>
<g fill="#f00">
<path d="M1011 702h1v1z"/>
<path d="M1013 702h1v1h-1z"/>
<path d="M1014 702h1h-1v1h1h-1h1h-1z"/>
<path d="M1011 704h1h-1l1 1v1l-1-1h1z"/>
<path d="M1013 704h1h-1l1 1h-1l1 1h-1z"/>
<path d="M1015 704l1 2v-2v2l-1-1z"/>
<path d="M1018 704h1h-1l1 1h-1l1 1h-1z"/>
<path d="M1011 707l1 1v-1l1 1v-1v1l-1-1v1z"/>
<path d="M1016 707v1h1h-1z"/>
<path d="M1017 704h1l-1 1 1 1-1-1v1zM1017 704v1h1z"/>
<path d="M1019 704h1v2h-1zM1020 704v1z"/>
<path d="M1013 707a1 1 0 0 1 2 0 1 1 0 0 1-2 0zM1013 707a.5 .5 0 0 0 1 0 .5 .5 0 0 0-1 0z"/>
<path d="M1015 707h1h-1l1 1-1-1v1zM1015 707h1z"/>
<path d="M1017 707h1v1h-1zM1017 707v1h1v-1z"/>
<circle cx="1014" cy="705" r=".6"/>
</g>
<!-- layer: 0 -->
<path d="M61 33h931v774h-931zM992 27v780M1010 361h138v9h-138zM1010 370h138v8h-138zM1010 378h138v15h-138z" fill="none" stroke="#000" stroke-width=".54"/>
<!-- layer: SPEKES -->
<path d="M992 370h18M992 378h18M992 393h18" fill="none" stroke="#000" stroke-width=".54"/>
<text font-size="27.2" x="416" y="548">DETAIL 1</text>
<g font-size="19">
<text x="462" y="142">SWING GATE DETAILS</text>
<text x="499" y="189">INSIDE VIEW</text>
</g>
<g font-size="13.6">
<text x="463" y="163">3300.0CLEAR OPENING</text>
<text x="846" y="191">ismc box</text>
<text x="699" y="203">inner frame</text>
<text x="847" y="203">section</text>
<text x="411" y="204">outer frame</text>
<text x="699" y="214">40x40x2mm</text>
<text x="412" y="216">48x96x4mm</text>
<text x="537" y="218">75.0clear distance</text>
<text x="420" y="228">thickness</text>
<text x="798" y="268">50.0</text>
<text x="811" y="293">75mm</text>
<text x="808" y="304">HINGE'S</text>
<text x="874" y="330">100ismc box</text>
<text x="906" y="341">section</text>
<text x="849" y="391" transform="rotate(-90 849 391)">2400.0</text>
<text x="454" y="467">200.0</text>
<text x="467" y="487">75.0</text>
<text x="589" y="498">lock</text>
<text x="196" y="510">ismc box</text>
<text x="389" y="508">2MM THICK</text>
<text x="573" y="516">detail 1a</text>
<text x="817" y="510">100ismc box</text>
<text x="205" y="521">section</text>
<text x="383" y="519">METAL SHEET</text>
<text x="848" y="521">section</text>
<text x="87" y="616">VERTICAL POST LENGTH</text>
<text x="73" y="627">BELOW SURFACE IS 450MM</text>
</g>
<g font-size="10.9">
<text x="1016" y="753">SWING GATE</text>
<text x="1035" y="761">DETAILS</text>
</g>
<g font-size="7.2">
<text x="10" y="807">D:\AUTOMATION PROJECT 2013\SLIDING GATES\TATA\New folder\SLIDING AND SWING GATE rev 6.dwg, Layout4, 23-Jul-14 12:50:07 PM,</text>
<text x="10" y="817">Siva, DWG To PDF.pc3, Previous paper size (1189.00 x 841.00 MM), 1:263.612</text>
</g>
<text font-size="6.9" fill="#f0f" x="993" y="95">NOTE:-</text>
<text font-size="6.8" fill="#f0f" x="994" y="347">PRODUCT DETAILS :-</text>
<text font-size="6.3" fill="#f00" x="1022" y="701">TECHNOCRATS SECURITY SYSTEM PVT.LTD</text>
<g font-size="5.7">
<text x="1044" y="782">------</text>
<text x="1095" y="782">------</text>
<text x="999" y="794">SCALE:</text>
<text x="1041" y="794">DATE:</text>
<text x="1073" y="794">DRAWN:</text>
<text x="1099" y="794">CHKD :</text>
<text x="1124" y="794">APPVD:</text>
<text x="1005" y="804">NTS</text>
<text x="1038" y="804">28/05/2014</text>
<text x="1078" y="804">JACOB</text>
<text x="1097" y="804">SANJAY</text>
<text x="1126" y="804">------</text>
</g>
<g font-size="5.5" fill="#f0f">
<text x="992" y="534">OWNERS :</text>
<text x="993" y="580">PROJECT MANAGEMENT CONSULTANT :</text>
<text x="993" y="643">SERVICE CONSULTANT :</text>
<text x="993" y="671">ARCHITECTS :</text>
<text x="993" y="720">PROJECT :</text>
<text x="993" y="743">DRAWING TITLE :</text>
</g>
<g font-size="5.4">
<text x="1029" y="720">THE TATA POWER COMPANY</text>
<text x="1029" y="726">OFFICE BUILDING</text>
<text x="1029" y="731">B-12,13,SECTOR 4</text>
<text x="1029" y="736">NOIDA 201301</text>
</g>
<g font-size="5.2">
<text x="997" y="521">Tender</text>
<text x="1034" y="520">Approval</text>
<text x="1071" y="520">Construction</text>
<text x="1111" y="520">As built</text>
</g>
<text font-size="4.5" fill="#f0f" x="993" y="509">Released For :</text>
<g font-size="4.4">
<text x="532" y="23">PRODUCED BY AN AUTODESK EDUCATIONAL PRODUCT</text>
<text x="1178" y="358" transform="rotate(90 1178 358)">PRODUCED BY AN AUTODESK EDUCATIONAL PRODUCT</text>
<text x="11" y="483" transform="rotate(-90 11 483)">PRODUCED BY AN AUTODESK EDUCATIONAL PRODUCT</text>
<text x="998" y="484">R 0</text>
<text x="1042" y="768">JOB No.</text>
<text x="1091" y="768">DRG.NO.</text>
<text x="1135" y="768">REV.</text>
<text x="657" y="817" transform="rotate(-180 657 817)">PRODUCED BY AN AUTODESK EDUCATIONAL PRODUCT</text>
</g>
<text font-size="3.9" x="1130" y="484">17.12.09</text>
<g font-size="3.8">
<text x="992" y="357">SR.NO</text>
<text x="1055" y="357">DESCRIPTIONS</text>
<text x="1132" y="357">DATE</text>
<text x="1012" y="484">1. ATTENDANCE PURPOSE READER SHIFTED TO TS4 -P-D01</text>
<text x="1047" y="553">-----------------------------</text>
<text x="1047" y="598">-----------------------------</text>
<text x="1047" y="653">-----------------------------</text>
<text x="1047" y="679">-----------------------------</text>
</g>
<g font-size="2.9" fill="#f00">
<text x="1023" y="706">Unit C-2, Modal Industrial Colony, Vishweshwar Nagar , Road No.2,</text>
<text x="1023" y="710">Off. Aarey Road, Goregaon (E), Mumbai 63.</text>
</g>
<text font-size="2.6" fill="#f00" x="1083" y="710">E mail : design@technocrat.asia</text>
</svg>
